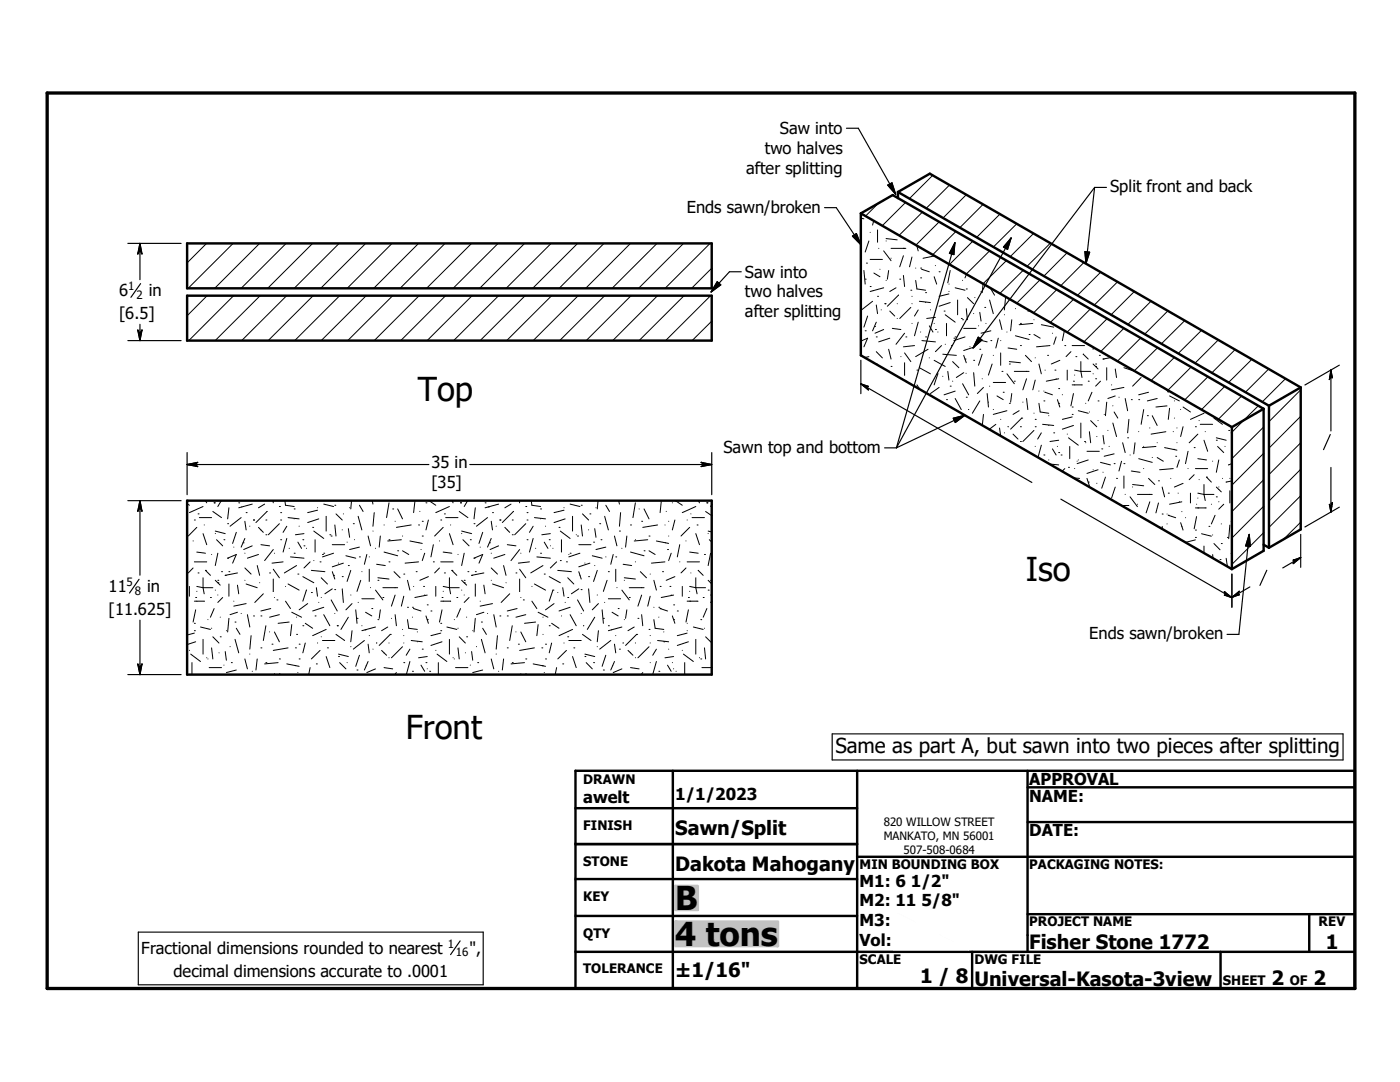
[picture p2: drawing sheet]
<svg xmlns="http://www.w3.org/2000/svg" width="279mm" height="216mm" viewBox="0 0 279 216" stroke-linecap="round" stroke-linejoin="round" font-family="sans-serif">
<g fill="none" stroke="#000" stroke-width=".48">
<path d="M179.2 38.3l6.4-3.6 74 42.6M179.2 38.3v1.2M179.2 38.3l74.1 42.7M37.3 48.6h104.7v8.9h-104.7zM37.3 59h104.7v9h-104.7zM171.8 42.6v28.3l74 42.7M171.8 42.6l74 42.6M171.8 42.6l6.4-3.7 74 42.7M259.6 77.3v28.3l-6.3 3.7M259.6 77.3l-6.3 3.7M37.3 99.9h104.7v34.7h-104.7zM245.8 85.2v28.4"/>
<path d="M252.2 81.6l-6.4 3.6M252.2 81.6v28.3l-6.4 3.7M253.3 81v28.3M252.2 108.7l1.1 .6M114.8 153.8h155.6v43.4h-155.6zM134.3 153.8v43.4M171.1 153.8v43.4M205.1 157.1h65.3M205.1 153.8v36.1M114.8 175.4h56.3M114.8 161.3h56.3M114.8 168.4h56.3"/>
<path d="M171.1 171h99.3M205.1 164h65.3M114.8 182.8h56.3M114.8 189.9h155.6M194 189.9v7.3M205.1 182.4h65.3M243.6 189.9v7.3M261.3 182.4v7.5"/>
</g>
<g fill="none" stroke="#000" stroke-width=".2">
<path d="M186.1 35l-4.6 4.6M189.5 36.9l-4.6 4.7M192.9 38.8l-4.7 4.7M41.2 48.6l-3.9 3.9M41.3 59l-4 4M46.5 48.6l-9 8.9M46.6 59l-8.9 9M51.8 48.6l-9 8.9M51.9 59l-9 9M57.1 48.6l-9 8.9M57.2 59l-9 9M62.4 48.6l-9 8.9"/>
<path d="M62.5 59l-9 9M67.7 48.6l-9 8.9M67.8 59l-9 9M73 48.6l-9 8.9M73.1 59l-9 9M78.2 48.6l-8.9 8.9M78.4 59l-9 9M83.5 48.6l-8.9 8.9M83.6 59l-8.9 9M88.8 48.6l-9 8.9M88.9 59l-8.9 9M94.1 48.6l-9 8.9"/>
<path d="M94.2 59l-9 9M99.4 48.6l-9 8.9M99.5 59l-9 9M104.7 48.6l-9 8.9M104.8 59l-9 9M110 48.6l-9 8.9M110.1 59l-9 9M115.3 48.6l-9 8.9M115.4 59l-9 9M120.5 48.6l-8.9 8.9M120.7 59l-9 9M125.8 48.6l-8.9 8.9"/>
<path d="M125.9 59l-8.9 9M131.1 48.6l-9 8.9M131.2 59l-8.9 9M136.4 48.6l-9 8.9M136.5 59l-9 9M141.7 48.6l-9 8.9M141.8 59l-9 9M142 53.5l-4 4M171.8 43.5l.6 .2M172.4 54l.3 2.7M172.7 55.7h.1M172.9 52.5h.1"/>
<path d="M173.2 43.4h-.1M173.4 48.1l-.7 2.2M173.7 57.2h.1M173.7 51.8h2.4M173.7 46.4h.1M174.3 58h.1M174.4 44l-.3 .9M174.4 54.5l1.2 .7M175.1 59.1h.1M175.1 45.9v2.4M175.3 40.6l-2.6 2.5M175.4 49.6h.1"/>
<path d="M175.6 53.7h.1M176.4 50.1l1.4 1.9M176.4 57.4l-2.7 .8M176.8 48.1h.1M176.8 47.6l2.3 .3M176.9 55.9l-.1 .1M177.3 54l-.2 1.7M177.8 51.5h.1M177.8 49.6h3M178.8 57.4l-1.2 .8M179.3 58.9l-2.2 2.2M179.6 55.7h.1"/>
<path d="M180.3 49.6h.1M180.3 51l-.7 2.2M180.3 55l.2 2.2M180.7 40.4l-4.6 4.6M181.8 57.9h.1M182 51.3l-.5 1.9M182 59.1h.1M182.7 53.5h.1M182.7 56l.3 1.7 1.7 .2M183 49l.2 1.1M183.7 55.4h.1M183.7 53.5h.1"/>
<path d="M184 53.7h.1M184 53.7l1.5 .5M184.1 42.3l-4.7 4.7M184.7 58.4h.1M186.2 51h.1M186.4 55.2l.5 1.5M186.6 51.1l-2.4 .4M186.7 53h.1M186.7 55.9v.1M187.4 54.2h.1M187.4 44.3l-4.6 4.6M189.4 58.6l-2 .5"/>
<path d="M189.4 56.7h.1M189.4 58.1v.1M189.6 54l-.4 2.4M190.6 57.4l2 .5M190.8 46.2l-4.7 4.6M191.1 59.9v2.9M192.1 55.9v.1M192.8 57.7h.1M192.9 54.7l-.3 .7M193.1 59.4l1.2 1.2M194.1 48.1l-4.6 4.7M194.5 59.4h.1"/>
<path d="M195.8 58.1v.1M196.2 40.8l-4.6 4.6M197.5 50.1l-4.7 4.6M197.5 59.9l.7 2.7M197.7 57.7l.8 1.2M199.6 42.7l-4.7 4.6M200.7 59.2l-.3 2.6M200.9 52l-4.7 4.6-.2 1.8M202.9 44.7l-4.6 4.6M204.2 53.9l-4.6 4.6M206.3 46.6l-4.7 4.6M207.5 55.9l-4.6 4.6"/>
<path d="M209.6 48.5l-4.6 4.6M210.9 57.8l-4.6 4.6M213 50.4l-4.7 4.7M214.3 59.7l-4.7 4.7M216.3 52.4l-4.6 4.6M219.7 54.3l-4.7 4.7M223 56.2l-4.6 4.7M226.4 58.2l-4.7 4.6M142 64.1l-3.9 3.9M171.8 68.1l1.3-.6-.7 1.7M172.7 66h.1M173.1 63.1l-.7 2.2"/>
<path d="M173.4 71.2l-.9 .1M174.1 60.1l-2.2 1.7M174.5 65.1h.1M174.9 67.2h.1M174.9 72.6h.1M174.9 64.3l-.8 1.7M174.9 60.9l.2 1.7M174.9 70.2l1.2 1.2M175.9 61.8h.1M176.4 65.8l-1.8 .7M176.6 60.6h.1M177.3 69.7l.5 1.9"/>
<path d="M177.6 62.1l1 1M177.6 67.5l-2.2 .7M177.8 73.1h.1M178.1 65.5l1.7 .3M179.1 60.6h.1M179.1 63.5h.1M179.8 71.2h.1M180.5 66.5l-1.7 2.2M180.5 70.4l1.3 1.8M180.5 72.4l.1 2.4M180.8 67.2h.1M180.8 76.1h.1"/>
<path d="M181.8 61.3l-2.2 2.2M182 60.6h.1M182 64.5h.1M182.5 69l-2.2 .2M183 73.9h.1M183 76.8l.6 .9M183.2 64.3l-.7 2.7M183.2 61.8l-.7 1.3M183.5 60.1l2.2 .3M183.5 73.4l2.2 1.2M183.7 66.2v.1M184 68l2.7 .2"/>
<path d="M184.7 67.2h.1M184.7 60.3v.1M185.2 69.7l-2.5 1.5M185.5 65l.7 1.3M185.5 71.4h.1M185.7 61.8h.1M186.4 64.5h.1M186.4 71.9l2.2 1.2M186.7 65.8h.1M186.7 63.3l-1.7 .2M187.2 74.6l-.8 2.2M187.2 66.2v.1"/>
<path d="M187.4 77.3l-1.7 1.2M187.9 69l-1.2 1.2M188.2 75.1h.1M188.2 70.7l2.7 .2M188.4 62.1h.1M188.6 68.7h.1M188.6 62.8l2 1.5M188.9 79.7h.1M188.9 64.5v2.5M189.2 74.1l.2 1.7M189.6 77.1h.1M189.6 60.4l-2.2 .7"/>
<path d="M189.9 69h.1M190.1 76.1h.1M190.1 72.2l1.3 1.2M190.4 67.5h.1M190.6 67.2h.1M190.6 78l-2.2 .8M190.6 79.5l1.2 2.2M191.8 63.5h.1M192.1 63.8h.1M192.1 76.6l1.2 2.2M192.3 74.4l-1.4 .9M192.3 65.5h2.5"/>
<path d="M192.3 70.9l.5 1.5M192.6 71.6h.1M192.6 67.2l-2.2 .8M192.8 74.5h.1M192.8 79.3h.1M192.8 61.6l.3 2.2M193.6 69.2h.1M194.3 71.9h.1M194.3 74.4l.2 2.7M194.3 62.6h.1M194.5 69.2l-2.2 .7M195.1 67.7l1.9 .5"/>
<path d="M195.3 65h.1M195.5 69.7h.1M195.5 80l-1.4 2.5M195.5 62.3l.3 1.8M196 75.6h.1M196 70.7l-.7 2.2M196.3 77.3l-1.2 1.2M196.5 61.3h.1M196.8 64.5h.1M197 78.5l.3 2.7M197.5 77.1h.1M197.7 68h.1"/>
<path d="M197.7 66l-1.9 .5M198 72.6l-.7 2.2M198.2 76.3h2.5M198.2 70.9h.1M199 79l1.2 .7M199.2 67.5l-.5 1.9M199.5 63.8l.5 2M199.7 70.4v2.5M199.7 68h.1M200 74.1h.1M200.2 78.3h.1M200.4 62.8h.1"/>
<path d="M201 74.6l1.4 2M201 66.2v.1M201.2 69.4l1.7 .3M201.4 72.6h.1M201.4 72.2l2.2 .2M201.9 78.5l-.2 1.8M201.9 63.8l-.2 2.2M202.4 76.1h.1M202.4 74.1h3M202.7 67l2.7 .7M202.7 61.6h.1M203.6 69h.1"/>
<path d="M203.6 64.5h.1M204.6 70.9l1.3 1.3M204.9 75.6l-.8 2.2M204.9 79.5l.2 2.2M205.4 66.7h.1M205.6 62l-.5 .1M206.1 64.5l-2.7 .3M206.3 63.8h.1M206.3 66.7l1.3 .8M206.6 75.8l-.5 2M206.6 71.4h.1M207.3 78h.1"/>
<path d="M207.3 72.6l.5 2M207.8 64.8l2.5 .5M208.3 80h.1M208.3 78h.1M208.6 73.9h.1M208.6 78.3l1.4 .5M209.1 70.9h.1M209.5 69l-2.6 .2M209.6 65.1h.1M210 66.5h.1M210.5 73.9h.1M210.8 75.6h.1"/>
<path d="M210.8 67.2l-.5 1.5M211 79.7l.5 1.5M211.3 77.5h.1M211.3 75.6l-2.5 .5M211.5 71.9l-1.7 .7M212 78.8h.1M212.4 66l-.4 2M212.5 69h.1M213 73.9v1.9M213.7 70.2l-.9 1M214 69h2.4M214 76.8h2"/>
<path d="M214.2 76.1h.1M214.2 78.5l-.5 2.5M214.5 74.8h.1M214.5 73.9l1.2 .2M214.7 71.2h.1M215.7 74.1h2M215.7 72.2v1.9M215.7 74.1l.2 1.2M216.2 70.7l1 .9M217.2 76.1h.1M217.6 61.6l-4.6 4.7M217.9 78.3l-.7 1.7"/>
<path d="M218.1 74.6h.1M218.1 72.6l1 1M218.2 69.3l-.1 .4M218.7 72.6h.1M218.7 73.1h.1M218.7 75.6h.1M219.1 80h.1M219.4 70.9h.1M219.6 76.1l-.9 1M220.1 71.6h.1M220.9 70.9h.1M220.9 73.4v2.4"/>
<path d="M221 63.6l-4.7 4.6M221.7 71.3l-1.6 .3M221.8 76.8h.1M222.6 73.6l.2 1.7M222.6 79l-1.5 .5M223.3 79.3h.1M224.3 65.5l-4.6 4.6M224.3 73.4l2.2 .7M224.3 77.3l-2.5 .5M224.6 79.5l.4 2.5M225.8 79.7h.1M227.3 79.7h.1"/>
<path d="M227.7 67.4l-4.7 4.7M227.7 75.3l-1.7 1.8M229.2 78.3l-1.9 .5M229.7 60.1l-4.6 4.6M230.5 76.5v.1M230.9 79.5l-1.9 .5M231 69.4l-4.6 4.6M232.8 77.7l.4 .6M233.1 62l-4.7 4.7M233.4 79l2 1M234.4 71.3l-4.7 4.6M234.4 80h.1"/>
<path d="M236.4 64l-4.6 4.6M237.7 73.2l-4.6 4.7M239.8 65.9l-4.7 4.6M241.1 75.2l-4.7 4.6M243.1 67.8l-4.6 4.7M244.4 77.1l-4.6 4.7M246.5 69.8l-4.6 4.6M247.8 79l-4.7 4.7M249.8 71.7l-4.6 4.6M253.2 73.6l-4.7 4.7M256.6 75.6l-4.7 4.6M259.6 77.8l-6.3 6.3"/>
<path d="M41 99.9l.3 .4M44.2 99.9l-.7 1.2M54.5 99.9v.4M56.9 99.9l.1 .9 1.7 .3M70.2 99.9l-.2 1.7M74.3 99.9l.1 .7M85.6 99.9l1.4 .9M90.2 99.9l.2 .4M93.3 99.9l-.7 1.2M103.7 99.9v.4M106 99.9l.1 .9 1.8 .3M119.4 99.9l-.2 1.7"/>
<path d="M123.5 99.9l.1 .7M134.8 99.9l1.4 .9M139.4 99.9l.2 .4M193.3 81.7h.1M196.3 82.7l-.3 2.2M197.3 80.2v.1M198.3 81.7h-.1M198.7 84.7l-1.3 1M198.9 82.5h.1M199.5 85.4l.2 1.6M199.7 83.7h.1M200.4 86.4h.1"/>
<path d="M201 82l-2.8 .7M201.2 85.2h.1M201.4 80.5h.1M202.2 86.6l1 1M203.4 82l-1.2 .7M203.6 85.2h.1M203.6 88.1h.1M203.9 83.4h.1M203.9 83.4l-2.2 2.2M204.2 80.2l-.1 .1M206.3 85.9l-2.2 2.2M206.4 82.4l-.1 .1"/>
<path d="M206.6 85.2h.1M206.6 83.7h.1M206.6 89.1h.1M207.3 80.5l.3 1.7 1.7 .3M207.8 88.8l-.6 2.5M207.8 86.4l-.7 1.2M208.1 84.7l2.2 .2M208.3 90.8h.1M209.3 91.8h.1M209.3 82.9h.1M209.3 84.9h.1M209.4 92.6l1.9 .2"/>
<path d="M210 89.6l.8 1.2M210.3 86.4h.1M211 89.1h.1M211.3 90.3h.1M211.3 80.5h.1M211.3 87.8l-1.8 .3M211.8 90.8h.1M212.5 93.5l-.5 .5M213 86.6h.1M213.2 93.2h.1M213.2 87.4l2 1.4M213.5 89.1v2.4"/>
<path d="M214 81.2h.1M214 82.7h.1M214 83.2l-2 .5M214.2 95.4l1.3 .1M214.2 84.9l-2.2 .7M214.5 93.5h.1M215 92h.1M215.2 91.8h.1M215.2 82l2 .5M215.7 84.4v3M216.4 88.1h.1M216.7 80.5h.1"/>
<path d="M216.7 88.3h.1M216.9 90.1h2.5M216.9 95.5l.5 1.4M217.2 96.2h.1M217.2 91.8l-2.2 .7M217.4 82.2h.1M217.4 86.1l.3 2.2M217.7 83.9l1.2 1.3M218.1 93.7h.1M218.9 87.1h.1M218.9 96.4h.1M219.1 93.7l-2.2 .8"/>
<path d="M219.1 83.9h.1M219.6 92.3l2 .5M219.9 89.6h.1M220.1 94.2h.1M220.1 86.9l.3 1.7M220.4 82.7h.1M220.6 95.2l-.7 2.2M220.9 80.3l-.3 2.6M221.1 85.9h.1M221.4 89.1h.1M222.1 84.4l.7 2.7M222.1 81h.1"/>
<path d="M222.3 92.5h.1M222.3 90.6l-1.9 .4M222.3 82.2l.8 1.2M222.6 97.2l-.8 2.2M222.8 95.5h.1M223.8 92l-.5 2M224 88.3l.6 2M224.3 92.5h.1M224.3 95v2.4M224.6 98.6v.1M225 87.4h.1M225.3 83.7l-.3 2.7"/>
<path d="M225.5 99.1l1.5 2M225.5 90.8h.1M225.8 94l1.7 .2M226 97.2h.1M226 96.7l2.2 .2M226.5 88.3l-.2 2.3M227 98.7h3M227.3 91.5l2.7 .8M227.3 86.1h.1M228.2 89.1h.1M228.2 93.5h.1M228.2 81.7l-.5 3"/>
<path d="M229 82.9h.1M229.2 95.5l1.3 1.2M229.5 85.4h.1M229.5 98.6v.1M230 82.9l.9 2M230 91.3h.1M230.7 89.1l-2.7 .2M230.9 88.3h.1M230.9 91.3l1.3 .7M231.2 95.9h.1M231.9 97.2l.5 1.9M232.4 89.3l2.5 .5"/>
<path d="M232.7 86.1l-3 .5M232.9 81l-2.2 .2M233.2 98.4h.1M233.4 81.5l-.2 2.2M233.6 95.5h.1M234.1 86.1h.1M234.1 93.5l-2.7 .2M234.2 89.7h.1M234.4 83.4h.1M234.6 91h.1M234.9 85.4h.1M234.9 88.3h.1"/>
<path d="M235.1 98.4h.1M235.4 91.8l-.5 1.4M235.6 81.7h.1M236.1 85.2l-.5 1.9M236.1 81.2l1.5 1M236.1 96.4l-1.7 .8M237.1 93.5h.1M237.1 90.1l-.5 2.4M237.6 98.4v2M238.3 89.3h.1M238.3 94.7l-1 1M238.6 85.2h.1"/>
<path d="M238.6 93.5h2.4M239.1 91.5l1.7 .3M239.1 86.6l-1.8 1.7M239.1 98.4l1.2 .3M239.1 99.4h.1M239.3 83.9h.1M239.3 95.7h.1M239.5 84.7h2.5M240.3 98.7h2M240.3 87.8l.7 2.3M240.3 96.7v2M240.3 82.5l-2.7 1.2"/>
<path d="M240.3 98.7l.2 1.2M240.5 86.1h.1M240.8 95.2h.1M240.8 95.2l1 1M242 92h.1M242.3 83.4l1.7 1.3M242.7 87.8h.1M242.7 99.1h.1M242.7 87.4l2 .4M242.7 97.2l1 .9M243 89.1l1.2 1.2M243.2 91.8l-.5 2.4"/>
<path d="M243.2 97.7h.1M243.3 97.2h-.1M244 95.5h.1M244.5 89.1h.1M244.7 96.2h.1M245.2 85.9h.1M245.2 84.9h.1M245.2 92.7v.1M245.4 95.5h.1M245.4 97.9v2.5M245.8 92.5l-.6 .3M245.8 96l-1.1 .2"/>
<path d="M251.1 81l-5.4 5.4M252.2 90.5l-6.4 6.3M252.2 85.2l-6.4 6.3M252.2 95.7l-6.4 6.4M259.6 98.9l-6.3 6.3M259.6 93.6l-6.3 6.4M259.6 88.3l-6.3 6.4M259.6 83.1l-6.3 6.3M37.3 100.5l.5 .3M37.8 117v2M38.5 113.3l-.9 1M38.6 107.9h-.1"/>
<path d="M38.8 103.8h.1M38.8 112.1h2.5M38.8 120h2M39 119.2h.1M39.3 110.2l1.7 .2M39.3 105.2l-1.7 1.8M39.3 117l1.2 .3M39.3 118h.1M39.5 114.3h.1M39.5 102.5h.1M39.8 103.3h2.4M40.5 117.3h2"/>
<path d="M40.5 106.5l.8 2.2M40.5 115.3v2M40.5 101.1l-2.7 1.2M40.5 117.3l.3 1.2M40.8 104.8h.1M41 113.8h.1M41 113.8l1 1M42 119.2h.1M42.2 110.6h.1M42.5 102.1l1.7 1.2M42.7 100.3h.1M43 106l1.9 .5"/>
<path d="M43 117.8h.1M43 115.8l1 1M43 106.5h.1M43.2 107.7l1.2 1.2M43.5 115.8h.1M43.5 116.3h.1M43.5 110.4l-.5 2.5M43.5 118.7h.1M44.2 114.1h.1M44.4 119.2l-.9 1M44.7 107.7h.1M44.9 114.8h.1"/>
<path d="M45.4 104.5h.1M45.4 111.4h.1M45.4 111.4l1.8-.8-.8 1.8M45.7 114.1h.1M45.7 101.3l-.3 2.2M45.7 116.5v2.5M46.7 109.2h.1M46.7 120h.1M47.2 106.2l-.8 2.2M47.4 116.8l.2 1.7M47.4 114.3l-2.5 .5M47.6 100.3h.1"/>
<path d="M48.1 103.3l-2.2 1.7M48.3 101.1h.1M48.5 108.3h.1M48.9 107.4l-.8 1.8M48.9 104l.2 1.7M48.9 115.8h.1M48.9 110.4h.1M48.9 113.3l1.2 1.3M49.1 102.3h.1M49.1 116.5l2.2 .8M49.9 105h.1M50.3 100.6l-2.7 .7"/>
<path d="M50.3 108.9l-1.7 .8M50.6 103.8h.1M51.3 112.9l.5 1.9M51.6 105.2l1 1M51.6 110.6l-2.2 .8M51.8 116.3h.1M52.1 108.7l1.7 .2M52.6 118.5l-1.8 1.7M52.8 100.6l-1.2 .7M53.1 103.8h.1M53.1 106.7h.1M53.3 102l-2.2 2.3"/>
<path d="M53.8 114.3h.1M54.5 109.7l-1.7 2.2M54.5 113.6l1.3 1.7M54.5 115.5v2.5M54.8 119.2h.1M54.8 110.4h.1M55.3 119.7h.1M55.8 101.1h.1M55.8 104.5l-2.3 2.2M56 103.8h.1M56 107.7h.1M56 102.3h.1"/>
<path d="M56.5 112.1l-2.2 .3M57 117h.1M57 120l1 1.4M57.2 107.4l-.7 2.8M57.2 105l-.7 1.2M57.5 103.3l2.2 .2M57.5 116.5l2.2 1.3M57.7 109.4h.1M58 111.1l2.7 .3M58.7 110.4h.1M58.7 101.6h.1M58.7 103.5h.1"/>
<path d="M59.2 112.9l-2.4 1.4M59.4 114.6h.1M59.4 108.2l.8 1.2M59.7 105h.1M60.4 107.7h.1M60.4 115.1l2.2 1.2M60.7 108.9h.1M60.7 106.5l-1.7 .2M61.2 117.8h.1M61.2 117.8l-.8 2.2M61.2 109.4h.1M61.9 112.1l-1.2 1.2"/>
<path d="M62.1 118.2h.1M62.1 113.8l2.7 .3M62.4 105.2h.1M62.6 111.9h.1M62.6 106l2 1.4M62.9 107.7v2.5M63.1 117.3l.3 1.7M63.4 101.8l-2 .5M63.4 101.3h.1M63.6 103.5l-2.2 .8M63.9 112.1h.1M64.1 119.2h.1"/>
<path d="M64.1 115.3l1.2 1.2M64.4 110.6h.1M64.6 110.4h.1M64.6 100.6l2 .5M65.1 103v3M65.8 106.7h.1M66.1 107h.1M66.1 119.7l1.2 2.2M66.3 117.5l-1.5 1M66.3 108.7h2.5M66.3 114.1l.5 1.4M66.6 114.8h.1"/>
<path d="M66.6 110.4l-2.2 .7M66.8 117.6h.1M66.8 100.8h.1M66.8 104.8l.3 2.2M67.1 102.5l1.2 1.3M67.6 112.3v.1M68.3 115.1h.1M68.3 117.5l.2 2.7M68.3 105.7h.1M68.5 102.5h.1M68.5 112.4l-2.2 .7M69 110.9l2 .5"/>
<path d="M69.3 108.2h.1M69.5 112.9h.1M69.5 105.5l.3 1.7M69.8 101.3h.1M70 113.8l-.7 2.2M70 118.7h.1M70.5 104.5h.1M70.7 107.7h.1M71.5 103l.7 2.7M71.7 111.1h.1M71.7 109.2l-1.9 .5M71.7 100.8l.8 1.3"/>
<path d="M72 115.8l-.8 2.2M72.2 119.5h2.5M72.2 114.1h.1M73.2 110.6l-.5 2M73.5 107l.4 1.9M73.7 113.6v2.4M73.7 111.1h.1M73.9 117.2v.1M74.4 106h.1M74.7 102.3l-.3 2.7M74.9 117.8l1.5 1.9M74.9 109.4h.1"/>
<path d="M75.2 112.6l1.7 .3M75.4 115.8h.1M75.4 115.3l2.2 .2M75.9 107l-.2 2.2M76.4 119.2h.1M76.4 117.3h3M76.6 104.8h.1M76.6 110.2l2.8 .7M77.6 112.1h.1M77.6 107.7h.1M77.6 100.3l-.5 3M78.4 101.6h.1"/>
<path d="M78.6 114.1l1.2 1.2M78.9 118.7l-.8 2.2M78.9 104h.1M78.9 117.2v.1M79.4 109.9h.1M79.4 101.6l.9 1.9M80.1 107.7l-2.7 .2M80.3 107h.1M80.3 109.9l1.3 .7M80.6 114.6h.1M80.6 119l-.5 1.9M81.3 115.8l.5 2"/>
<path d="M81.8 107.9l2.5 .5M82.1 104.8l-3 .4M82.5 117h.1M82.8 100.1l-.3 2.2M83.1 114.1h.1M83.5 104.8h.1M83.5 112.1l-2.7 .3M83.6 108.3h.1M83.8 102v.1M84 109.7h.1M84.3 104h.1M84.3 107h.1"/>
<path d="M84.5 117h.1M84.8 110.4l-.5 1.5M84.8 118.7h.1M85 100.3h.1M85.3 118.7l-2.5 .5M85.5 103.8l-.5 1.9M85.5 115.1l-1.7 .7M86.5 112.1h.1M86.5 108.7l-.5 2.4M87 117v2M87.7 113.3l-1 1M87.7 107.9h.1"/>
<path d="M88 103.8h.1M88 112.1h2.4M88 120h1.9M88.2 119.2h.1M88.4 110.2l1.8 .2M88.4 105.2l-1.7 1.8M88.4 117l1.3 .3M88.5 118h-.1M88.7 114.3h.1M88.7 102.5h.1M89 103.3h2.4M89.7 117.3h1.9"/>
<path d="M89.7 106.5l.7 2.2M89.7 115.3v2M89.7 101.1l-2.7 1.2M89.7 117.3l.2 1.2M89.9 104.8h.1M90.2 113.8h.1M90.2 113.8l1 1M91.2 119.2h.1M91.4 110.6h.1M91.6 102.1l1.8 1.2M91.9 100.3h.1M92.1 106l2 .5"/>
<path d="M92.1 117.8h.1M92.1 115.8l1 1M92.2 106.5h-.1M92.4 107.7l1.2 1.2M92.6 115.8h.1M92.6 116.3h.1M92.6 110.4l-.5 2.5M92.6 118.7h.1M93.4 114.1h.1M93.6 119.2l-1 1M93.9 107.7h.1M94.1 114.8h.1"/>
<path d="M94.6 104.5h.1M94.6 111.4h.1M94.6 111.4l1.7-.8-.7 1.8M94.9 114.1h.1M94.9 101.3l-.3 2.2M94.9 116.5v2.5M95.8 109.2h.1M95.8 120h.1M96.3 106.2l-.7 2.2M96.6 116.8l.2 1.7M96.6 114.3l-2.5 .5M96.8 100.3h.1"/>
<path d="M97.3 103.3l-2.2 1.7M97.4 101.1h.1M97.7 108.3h.1M98 107.4l-.7 1.8M98 104l.3 1.7M98 115.8h.1M98 110.4h.1M98 113.3l1.3 1.3M98.3 102.3h.1M98.3 116.5l2.2 .8M99 105h.1M99.5 100.6l-2.7 .7"/>
<path d="M99.5 108.9l-1.7 .8M99.8 103.8h.1M100.5 112.9l.5 1.9M100.8 105.2l.9 1M100.8 110.6l-2.3 .8M101 116.3h.1M101.2 108.7l1.8 .2M101.7 118.5l-1.7 1.7M102 100.6l-1.2 .7M102.2 103.8h.1M102.2 106.7h.1M102.5 102l-2.3 2.3"/>
<path d="M103 114.3h.1M103.7 109.7l-1.7 2.2M103.7 113.6l1.2 1.7M103.7 115.5v2.5M103.9 119.2h.1M103.9 110.4h.1M104.4 119.7h.1M104.9 101.1h.1M104.9 104.5l-2.2 2.2M105.2 103.8h.1M105.2 107.7h.1M105.2 102.3h.1"/>
<path d="M105.7 112.1l-2.2 .3M106.1 117h.1M106.1 120l1 1.4M106.4 107.4l-.7 2.8M106.4 105l-.7 1.2M106.7 103.3l2.2 .2M106.7 116.5l2.2 1.3M106.9 109.4h.1M107.1 111.1l2.7 .3M107.9 110.4h.1M107.9 101.6h.1M107.9 103.5h.1"/>
<path d="M108.4 112.9l-2.5 1.4M108.6 114.6h.1M108.6 108.2l.8 1.2M108.9 105h.1M109.6 107.7h.1M109.6 115.1l2.2 1.2M109.8 108.9h.1M109.8 106.5l-1.7 .2M110.3 117.8h.1M110.3 117.8l-.7 2.2M110.3 109.4h.1M111.1 112.1l-1.3 1.2"/>
<path d="M111.3 118.2h.1M111.3 113.8l2.7 .3M111.6 105.2h.1M111.8 111.9h.1M111.8 106l2 1.4M112.1 107.7v2.5M112.3 117.3l.3 1.7M112.6 101.3h.1M112.6 101.8l-2 .5M112.8 103.5l-2.2 .8M113 112.1h.1M113.3 119.2h.1"/>
<path d="M113.3 115.3l1.2 1.2M113.5 110.6h.1M113.8 110.4h.1M113.8 100.6l1.9 .5M114.3 103v3M115 106.7h.1M115.3 107h.1M115.3 119.7l1.2 2.2M115.5 117.5l-1.5 1M115.5 108.7h2.5M115.5 114.1l.5 1.4M115.7 114.8h.1"/>
<path d="M115.7 110.4l-2.2 .7M116 117.6h.1M116 100.8h.1M116 104.8l.2 2.2M116.2 102.5l1.3 1.3M116.7 112.3v.1M117.5 115.1h.1M117.5 117.5l.2 2.7M117.5 105.7h.1M117.7 102.5h.1M117.7 112.4l-2.2 .7M118.2 110.9l2 .5"/>
<path d="M118.5 108.2h.1M118.7 112.9h.1M118.7 105.5l.2 1.7M118.9 101.3h.1M119.2 118.7h.1M119.2 113.8l-.7 2.2M119.7 104.5h.1M119.9 107.7h.1M120.7 103l.7 2.7M120.9 111.1h.1M120.9 109.2l-2 .5M120.9 100.8l.7 1.3"/>
<path d="M121.2 115.8l-.8 2.2M121.4 114.1h.1M121.4 119.5h2.5M122.4 110.6l-.5 2M122.6 107l.5 1.9M122.9 111.1h.1M122.9 113.6v2.4M123.1 117.2v.1M123.6 106h.1M123.9 102.3l-.3 2.7M124.1 117.8l1.5 1.9M124.1 109.4h.1"/>
<path d="M124.4 112.6l1.7 .3M124.6 115.8h.1M124.6 115.3l2.2 .2M125.1 107l-.3 2.2M125.6 119.2h.1M125.6 117.3h2.9M125.8 104.8h.1M125.8 110.2l2.7 .7M126.8 112.1h.1M126.8 107.7h.1M126.8 100.3l-.5 3M127.5 101.6h.1"/>
<path d="M127.8 114.1l1.2 1.2M128.1 104h.1M128.1 117.2v.1M128.1 118.7l-.8 2.2M128.5 109.9h.1M128.5 101.6l1 1.9M129.3 107.7l-2.7 .2M129.5 107h.1M129.5 109.9l1.2 .7M129.8 119l-.5 1.9M129.8 114.6h.1M130.5 115.8l.5 2"/>
<path d="M131 107.9l2.4 .5M131.2 104.8l-2.9 .4M131.7 117h.1M132 100.1l-.3 2.2M132.2 114.1h.1M132.7 104.8h.1M132.7 112.1l-2.7 .3M132.8 108.3h.1M133 102v.1M133.2 109.7h.1M133.4 104h.1M133.4 107h.1"/>
<path d="M133.7 117h.1M134 118.7h.1M134 110.4l-.6 1.5M134.2 100.3h.1M134.4 118.7l-2.4 .5M134.7 103.8l-.5 1.9M134.7 115.1l-1.7 .7M135.7 112.1h.1M135.7 108.7l-.5 2.4M136.2 117v2M136.9 107.9h.1M136.9 113.3l-1 1"/>
<path d="M137.1 112.1h2.5M137.1 103.8h.1M137.1 120h2M137.4 119.2h.1M137.6 120h.1M137.6 110.2l1.7 .2M137.6 105.2l-1.7 1.8M137.6 117l1.3 .3M137.6 118h.1M137.9 114.3h.1M137.9 102.5h.1M138.1 103.3h2.5"/>
<path d="M138.9 117.3h1.9M138.9 106.5l.7 2.2M138.9 115.3v2M138.9 101.1l-2.7 1.2M138.9 117.3l.2 1.2M139.1 104.8h.1M139.1 120h.1M139.3 113.8h.1M139.3 113.8l1 1M140.3 119.2h.1M140.6 110.6h.1M140.8 102.1l1.2 .8"/>
<path d="M141.1 100.3h.1M141.3 117.8h.1M141.3 106.5h.1M141.3 106l.7 .1M141.3 115.8l.7 .7M141.6 107.7l.4 .5M141.8 115.8h.1M141.8 116.3h.1M141.8 110.4l-.5 2.5M141.8 118.7h.1M142 100.7l-.2 .4M142 120l-.2 .2"/>
<path d="M223.8 100.9h1.5M227 100.6h.1M229.5 104v.1M229.5 100.1l-.8 2.2M231.2 100.4l-.5 1.9M231.9 102.6h.1M231.9 105l.1 .6M232.9 102.6h.1M232.9 104.5h.1M233.2 102.8h.1M233.2 102.8l1.4 .5M235.4 100.1h.1"/>
<path d="M235.6 104.3l.5 1.5M235.9 100.1l-2.5 .5M235.9 105h.1M235.9 102.1h.1M236.6 103.3h.1M238.6 105.8h.1M238.6 107.2h.1M238.6 107.7l-2 .5M238.6 101.3h1.9M238.8 100.6h.1M238.8 109.4l-.1 .1M238.8 103.1l-.5 2.4"/>
<path d="M239.1 101.3h.1M239.8 106.5l2 .5M240.3 109v1.4M240.5 101.3h.1M241.3 105h.1M241.8 100.6h.1M242 106.7v.1M242 110.7l.1 .7M242.3 108.5l1.2 1.2M242.5 102.8l-.7 1.7M243.3 100.1h-.1M243.5 111.7h.1"/>
<path d="M243.7 108.5h.1M243.7 104.5h.1M244.2 100.6l-1 1M244.7 111.4l.3 1.7M245 107.2h.1M245.4 104.8l-.2 2.7M245.7 110.4h.1M245.8 104h-.1M252.2 106.3l-6.4 6.3M252.2 101l-6.4 6.4M259.6 104.2l-3.4 3.4M37.8 129.8h.1"/>
<path d="M38.1 130.5l1.9 1.5M38.3 132.2v2.4M38.8 124.4h.1M38.8 125.8h.1M38.8 126.3l-1.5 .4M39 128.1l-1.7 .5M39 121.7l-.5 2.4M40 125.1l2 .5M40.5 127.6v2.9M41.3 131.2v.1M41.5 123.6h.1M41.5 131.5h.1"/>
<path d="M41.7 133.2h2.5M42.2 129.3l.3 2.2M42.3 125.3l-.1 .1M42.5 127.1l1.2 1.2M42.7 121.4l-.7 1.8M43.7 130.3h.1M44 127.1h.1M44 123.1v.1M44.7 132.7h.1M44.9 130l.3 1.7M45.2 125.8h.1M45.7 123.4l-.3 2.7"/>
<path d="M45.9 129h.1M46.2 132.2h.1M46.9 124.1h.1M46.9 127.6l.7 2.7M47.2 133.7l-2 .5M47.2 125.4l.7 1.2M47.4 122.2l-1.5 .5M48.2 122.4h-.1M48.9 131.5l.5 2M49.1 120.4l-2.4 .5M49.4 122.7l.5 2.4M49.9 130.5h.1"/>
<path d="M50.1 126.8l-.2 2.7M50.3 133.9h.1M50.6 122.9h.1M51.3 131.5l-.2 2.2M52.1 122.9h.1M52.1 129.3h.1M53.1 132.2h.1M53.1 124.9l-.5 2.9M53.8 126.1h.1M54 121.4l-1.9 .5M54.3 128.5h.1M54.8 134.4h.1"/>
<path d="M54.8 126.1l1 2M55.5 132.2l-2.7 .3M55.8 131.5h.1M55.8 134.4l.2 .2M55.8 122.7l-2 .5M57.2 132.5l2.5 .5M57.5 129.3l-3 .5M57.7 124.1l-2.2 .3M58.2 124.6l-.2 2.2M58.2 122.2l2 1M59 129.3h.1M59 132.8h.1"/>
<path d="M59.2 126.6h.1M59.2 123.1v.1M59.4 134.2h.1M59.7 128.5h.1M59.7 131.5h.1M60.4 124.9h.1M60.9 128.3l-.5 2M60.9 124.4l1.5 1M61.4 120.4l-1.7 1.3M61.9 133.2l-.3 1.4M62.9 122.9h.1M63.1 132.5h.1"/>
<path d="M63.4 128.3h.1M63.6 120.2h.1M63.9 129.8l-1.8 1.7M64.1 127.1h.1M64.4 127.8h2.4M64.6 121.2l-2.2 .7M64.6 122.7l1.2 2.2M65.1 131l.7 2.2M65.1 125.6l-2.7 1.2M65.3 129.3h.1M66.8 122.4h.1M67.1 126.6l1.7 1.2"/>
<path d="M67.3 124.9h.1M67.6 131h.1M67.6 130.5l1.9 .5M67.8 132.2l1.2 1.3M69.3 132.2h.1M69.5 123.2l-1.5 2.4M70 129h.1M70.3 125.8l-.3 2.3M70.3 120.4l-1.3 1.3M71 121.7l.2 2.7M71.2 133.7h.1M71.2 123.4h.1"/>
<path d="M71.5 120.2h.1M71.7 130.7l-.7 2.3M72.2 124.9h.1M72.7 127.8l-2.2 1.7M72.9 125.7h.1M73 122.2l1.2 .7M73.1 132.8v.1M73.5 132l-.8 1.7M73.5 128.5l.2 1.8M73.7 126.8h.1M74.2 121.4h.1M74.4 129.5h.1"/>
<path d="M74.9 125.1l-2.7 .7M74.9 133.5l-1.7 .7M75.2 128.3h.1M75.4 123.6h.1M75.9 121.7l-.2 1.7M76.2 129.8l.9 .9M76.6 133.2l1.8 .3M77.4 125.1l-1.2 .7M77.6 128.3h.1M77.6 131.2v.1M77.9 126.6h.1M77.9 126.6l-2.2 2.2"/>
<path d="M78.1 123.4h.1M78.9 122.7l.2 2.2M79.1 134.2l-.3 .4M80.3 125.6h.1M80.3 129l-2.2 2.3M80.6 132.2h.1M80.6 126.8h.1M80.6 128.3h.1M81.3 121.2h.1M81.3 123.6l.3 1.8 1.7 .2M81.8 132l-.7 2.6M81.8 129.5l-.7 1.2"/>
<path d="M82.1 127.8l2.2 .3M82.3 121.2h.1M82.3 133.9h.1M82.3 123.1v.1M82.6 121.4l1.4 .5M83.3 128.1h.1M83.3 126.1h.1M84 132.7l.8 1.2M84.3 129.5h.1M85 132.2h.1M85 122.9l.5 1.5M85.3 123.6h.1"/>
<path d="M85.3 120.7h.1M85.3 133.4v.1M85.3 131l-1.8 .3M85.7 133.9h.1M86 121.9h.1M87 129.8h.1M87.2 130.5l2 1.5M87.5 132.2v2.4M88 124.4h.1M88 125.8h.1M88 126.3l-2 .5M88.2 128.1l-2.2 .7"/>
<path d="M88.2 121.7l-.5 2.4M89.2 125.1l2 .5M89.7 127.6v2.9M90.4 131.2v.1M90.7 123.6h.1M90.7 131.5h.1M90.9 133.2h2.5M91.4 129.3l.2 2.2M91.4 125.3v.1M91.6 127.1l1.3 1.2M91.9 121.4l-.7 1.8M92.9 130.3h.1"/>
<path d="M93.1 127.1h.1M93.1 123.1v.1M93.9 132.7h.1M94.1 130l.2 1.7M94.3 125.8h.1M94.9 123.4l-.3 2.7M95.1 129h.1M95.3 132.2h.1M96.1 124.1h.1M96.1 127.6l.7 2.7M96.3 133.7l-2 .5M96.3 125.4l.8 1.2"/>
<path d="M96.6 122.2l-1.5 .5M97.3 122.4h.1M98 131.5l.5 2M98.3 120.4l-2.5 .5M98.5 122.7l.5 2.4M99 130.5h.1M99.3 126.8l-.3 2.7M99.5 133.9h.1M99.8 122.9h.1M100.5 131.5l-.3 2.2M101.2 122.9h.1M101.2 129.3h.1"/>
<path d="M102.2 132.2h.1M102.2 124.9l-.5 2.9M103 126.1h.1M103.2 121.4l-2 .5M103.5 128.5h.1M103.9 134.4h.1M103.9 126.1l1 2M104.7 132.2l-2.7 .3M104.9 131.5h.1M104.9 134.4l.3 .2M104.9 122.7l-1.9 .5M106.4 132.5l2.5 .5"/>
<path d="M106.7 129.3l-3 .5M106.9 124.1l-2.2 .3M107.4 124.6l-.3 2.2M107.4 122.2l2 1M108.1 129.3h.1M108.2 132.8h.1M108.4 126.6h.1M108.4 123.1v.1M108.6 134.2h.1M108.9 128.5h.1M108.9 131.5h.1M109.6 124.9h.1"/>
<path d="M110.1 128.3l-.5 2M110.1 124.4l1.5 1M110.6 120.4l-1.7 1.3M111.1 133.2l-.3 1.4M112.1 122.9h.1M112.3 132.5h.1M112.6 128.3h.1M112.8 120.2h.1M113 129.8l-1.7 1.7M113.3 127.1h.1M113.5 127.8h2.5M113.8 121.2l-2.2 .7"/>
<path d="M113.8 122.7l1.2 2.2M114.3 131l.7 2.2M114.3 125.6l-2.7 1.2M114.5 129.3h.1M116 122.4h.1M116.2 126.6l1.8 1.2M116.5 124.9h.1M116.7 131h.1M116.7 130.5l2 .5M117 132.2l1.2 1.3M118.5 132.2h.1M118.7 123.2l-1.5 2.4"/>
<path d="M119.2 129h.1M119.4 125.8l-.2 2.3M119.4 120.4l-1.2 1.3M120.2 121.7l.2 2.7M120.4 133.7h.1M120.4 123.4h.1M120.7 120.2h.1M120.9 130.7l-.7 2.3M121.4 124.9h.1M121.9 127.8l-2.2 1.7M122 125.7h.1M122.1 122.2l1.3 .7"/>
<path d="M122.3 132.8v.1M122.6 132l-.7 1.7M122.6 128.5l.3 1.8M122.9 126.8h.1M123.4 121.4h.1M123.6 129.5h.1M124.1 125.1l-2.7 .7M124.1 133.5l-1.7 .7M124.4 128.3h.1M124.6 123.6h.1M125.1 121.7l-.3 1.7M125.3 129.8l1 .9"/>
<path d="M125.8 133.2l1.7 .3M126.6 125.1l-1.3 .7M126.8 128.3h.1M126.8 131.2v.1M127.1 126.6h.1M127.1 126.6l-2.3 2.2M127.3 123.4h.1M128.1 122.7l.2 2.2M128.3 134.2l-.4 .4M129.5 125.6h.1M129.5 129l-2.2 2.3M129.8 132.2h.1"/>
<path d="M129.8 128.3h.1M129.8 126.8h.1M130.5 121.2h.1M130.5 123.6l.2 1.8 1.8 .2M131 132l-.7 2.6M131 129.5l-.7 1.2M131.2 127.8l2.2 .3M131.5 121.2h.1M131.5 133.9h.1M131.5 123.1v.1M131.7 121.4h.1M131.7 121.4l1.5 .5"/>
<path d="M132.5 128.1h.1M132.5 126.1h.1M133.2 132.7l.8 1.2M133.4 129.5h.1M134.2 132.2h.1M134.2 122.9l.5 1.5M134.4 123.6h.1M134.4 120.7h.1M134.4 133.4v.1M134.4 131l-1.7 .3M134.9 133.9h.1M135.2 121.9h.1"/>
<path d="M136.2 129.8h.1M136.4 130.5l2 1.5M136.6 132.2v2.4M137.1 125.8h.1M137.1 126.3l-1.9 .5M137.1 124.4h.1M137.4 128.1l-2.2 .7M137.4 121.7l-.5 2.4M138.4 125.1l1.9 .5M138.9 127.6v2.9M139.6 131.2v.1M139.9 131.5h.1"/>
<path d="M139.9 123.6h.1M140.1 133.2h1.9M140.6 125.3v.1M140.6 129.3l.2 2.2M140.8 127.1l1.2 1.2M141.1 121.4l-.8 1.8"/>
</g>
<path d="M9.4 18.6h261v178.6h-261z" fill="none" stroke="#000" stroke-width=".66"/>
<g fill="#c0c0c0" stroke="#c0c0c0" stroke-width=".48">
<path d="M134.8 183.9h20.5v4.9z"/>
<path d="M134.8 183.9l20.5 4.9h-20.5z"/>
<path d="M134.8 176.8h4.5v4.8z"/>
<path d="M134.8 176.8l4.5 4.8h-4.5z"/>
</g>
<g fill="none" stroke="#000" stroke-width=".23">
<path d="M168.9 25.6h2.4l7.4 13.2M177.2 36.9l.8-.4 .7 2.3zM218.5 37.4l-24.3 32M218.5 37.4l-1.8 15.2M218.5 37.4h2.3M25.5 48.6h10.6M27.9 49.9h.1M27.9 48.6v7.2M27.9 48.6l.4 2.1-.4-.8M27.9 48.6l-.4 2.1 .4-.8M28.1 56.6l-2 2.7M143.1 56.2l.7 .6-1.9 1.5z"/>
<path d="M147.9 54.2h-2.3l-3.7 4.1M164.6 41.4h2.3l4.9 7.4M170.1 47.1l.8-.5 .9 2.2zM190.6 48.4l-11.7 41M190.6 48.4l-.2 2.4-.9-.3zM201.8 47.5l-22.9 41.9M201.8 47.5l-.7 2.3-.8-.5zM216.5 50.2l1 .1-.8 2.3zM25.5 68h10.6M27.9 66.6h.1M27.9 64.7v3.3M27.9 66.6l-.4-.7 .4 2.1"/>
<path d="M27.9 66.6l.4-.7-.4 2.1M171.8 76.6l34.1 19.7M171.8 76.6l1.5 .5-.5 .1M171.8 76.6l1.5 1.2-.5-.6M171.8 71.9v6.7M172.8 77.2h.1M195.2 67.3l.8 .5-1.8 1.6zM265.6 74.9h.1M265.6 73.8v12.2M265.6 73.8l.3 1.6-.3-.5M265.6 73.8l-.3 1.9 .3-.8M267.3 72.9l-6.9 3.9"/>
<path d="M25.5 99.9h10.6M27.9 99.9v14.9M27.9 99.9l.4 2.1-.4-.7M27.9 99.9l-.4 2.1 .4-.7M37.3 92.7h48.3M37.3 92.7l2.2-.4-.8 .4M37.3 92.7l2.2 .4-.8-.4M37.3 90.3v8.4M38.7 92.7h.1M93.8 92.7h48.2M140.7 92.7h.1M140.7 92.7l-.8 .4 2.1-.4"/>
<path d="M140.7 92.7l-.8-.4 2.1 .4M142 90.3v8.4M176.5 89.4h2.4M190.2 83.5l2.4-.6-1.9 1.4zM192.6 82.9l-13.7 6.5M211.7 99.6l34.1 19.6M265.5 86.7l-1.4 3M265.6 93.3v8.9M27.8 115.6l-2 2.7M27.9 101.3h.1M244.9 118.7h.1M244.9 118.7h-.6l1.5 .5"/>
<path d="M244.9 118.7l-.6-.6 1.5 1.1M245.8 114.6v6.6M246.8 118.6h.1M246.8 118.6l.5-.6-1.5 1.2M246.8 118.6l.5 .1-1.5 .5M249.3 106.6l-2.1 20h-2.3M249.3 106.6l.2 2.4-.9-.1zM249.4 117.1l-3.6 2.1M252.8 113.8l-1.4 3M258.6 111.8h.1M259.6 111.3l-3.6 2M259.6 111.3l-1.5 1.2 .5-.7"/>
<path d="M259.6 111.3l-1.5 .5h.5M259.6 106.6v6.6M265.6 101h.1M265.6 101l-.3-.4 .3 1.6M265.6 101l.3-.7-.3 1.9M267.3 101.2l-6.9 4M25.5 134.6h10.6M27.9 133.2h.1M27.9 123.7v10.9M27.9 133.2l-.4-.7 .4 2.1M27.9 133.2l.4-.7-.4 2.1M166.1 146.4h101.9v5.2h-101.9z"/>
<path d="M27.6 186h68.8v10.5h-68.8zM91.8 187.7l-1.9 2.8"/>
</g>
<g fill="#000" stroke="#000" stroke-width=".23">
<path d="M177.2 36.9l.8-.4 .7 2.3zM27.9 48.6l.4 2.1-.4-.8zM27.9 48.6v1.3l-.4 .8zM27.9 49.9l-.4 .8zM143.1 56.2l.7 .6-1.9 1.5zM170.1 47.1l.8-.5 .9 2.2zM190.6 48.4l-.2 2.4-.9-.3zM201.8 47.5l-.7 2.3-.8-.5zM216.5 50.2l1 .1-.8 2.3zM27.5 65.9l.4 .7v1.4zM28.3 65.9l-.4 2.1v-1.4zM28.3 65.9l-.4 .7z"/>
<path d="M171.8 76.6l1.5 .5-.5 .1zM171.8 76.6l1 .6 .5 .6zM172.8 77.2l.5 .6zM195.2 67.3l.8 .5-1.8 1.6zM265.6 73.8l.3 1.6-.3-.5zM265.6 73.8v1.1l-.3 .8zM265.6 74.9l-.3 .8zM37.3 92.7l2.2-.4-.8 .4zM37.3 92.7h1.4l.8 .4zM38.7 92.7l.8 .4zM139.9 93.1l.8-.4h1.3zM139.9 92.3l2.1 .4h-1.3z"/>
<path d="M139.9 92.3l.8 .4zM190.2 83.5l2.4-.6-1.9 1.4zM27.9 99.9l.4 2.1-.4-.7zM27.9 99.9v1.4l-.4 .7zM27.9 101.3l-.4 .7zM244.3 118.7h.6l.9 .5zM244.3 118.1l1.5 1.1-.9-.5zM244.3 118.1l.6 .6zM245.8 119.2l1.5-1.2-.5 .6zM245.8 119.2l1-.6 .5 .1zM246.8 118.6l.5 .1zM249.3 106.6l.2 2.4-.9-.1z"/>
<path d="M258.6 111.8l1-.5-1.5 1.2zM258.1 111.8l1.5-.5-1 .5zM258.1 111.8h.5zM265.3 100.6l.3 .4v1.2zM265.9 100.3l-.3 1.9v-1.2zM265.9 100.3l-.3 .7zM27.5 132.5l.4 .7v1.4zM28.3 132.5l-.4 2.1v-1.4zM28.3 132.5l-.4 .7z"/>
</g>
<g fill="#fff" stroke="#fff" stroke-width=".23">
<path d="M178.3 181.7h15v7.8z"/>
<path d="M178.3 181.7l15 7.8h-15z"/>
</g>
<g font-size="6.6">
<text x="83.4" y="79.9">Top</text>
<text x="204.7" y="115.9">Iso</text>
<text x="81" y="147.5">Front</text>
<text x="134.7" y="181.6">B</text>
<text x="134.7" y="188.7">4 tons</text>
</g>
<text font-size="4.1" x="166.7" y="150.2">Same as part A, but sawn into two pieces after splitting</text>
<g font-size="3.9">
<text x="134.7" y="166.7">Sawn/Split</text>
<text x="134.7" y="173.8">Dakota Mahogany</text>
<text x="205.4" y="189.4">Fisher Stone 1772</text>
<text x="264.6" y="189.3">1</text>
<text x="134.7" y="194.9">±1/16&quot;</text>
<text x="183.6" y="196.1">1 / 8</text>
<text x="194.5" y="196.7">Universal-Kasota-3view</text>
<text x="253.8" y="196.6">2</text>
<text x="262.1" y="196.6">2</text>
</g>
<g font-size="3.3">
<text x="155.7" y="26.8">Saw into</text>
<text x="148.9" y="34.7">after splitting</text>
<text x="152.7" y="30.7">two halves</text>
<text x="221.6" y="38.4">Split front and back</text>
<text x="137.1" y="42.4">Ends sawn/broken</text>
<text x="23.8" y="59.1">6</text>
<text x="29.7" y="59.1">in</text>
<text x="148.7" y="55.4">Saw into</text>
<text x="148.7" y="59.4">two halves</text>
<text x="23.8" y="63.6">[6.5]</text>
<text x="148.7" y="63.3">after splitting</text>
<text x="86.1" y="93.4">35 in</text>
<text x="144.4" y="90.3">Sawn top and bottom</text>
<text x="86.1" y="97.4">[35]</text>
<text x="21.7" y="118.2">11</text>
<text x="29.4" y="118.2">in</text>
<text x="21.7" y="122.6">[11.625]</text>
<text x="217.4" y="127.5">Ends sawn/broken</text>
<text x="116.4" y="160.2">awelt</text>
<text x="134.7" y="159.7">1/1/2023</text>
<text x="205.4" y="156.7">APPROVAL</text>
<text x="205.4" y="159.9">NAME:</text>
<text x="205.4" y="166.9">DATE:</text>
<text x="171.5" y="176.9">M1: 6 1/2&quot;</text>
<text x="171.5" y="180.8">M2: 11 5/8&quot;</text>
<text x="171.5" y="184.8">M3: 35&quot;</text>
<text x="28.2" y="190.3">Fractional dimensions rounded to nearest</text>
<text x="93.7" y="190.3">&quot;,</text>
<text x="171.5" y="188.7">Vol: 1.53 ft³</text>
<text x="34.6" y="195">decimal dimensions accurate to .0001</text>
</g>
<g font-size="2.6">
<text x="116.4" y="156.4">DRAWN</text>
<text x="116.4" y="165.6">FINISH</text>
<text x="116.4" y="172.8">STONE</text>
<text x="171.5" y="173.4">MIN BOUNDING BOX</text>
<text x="205.4" y="173.4">PACKAGING NOTES:</text>
<text x="116.4" y="179.9">KEY</text>
<text x="205.4" y="184.8">PROJECT NAME</text>
<text x="263.1" y="184.8">REV</text>
<text x="116.4" y="187.1">QTY</text>
<text x="116.4" y="194.2">TOLERANCE</text>
<text x="171.5" y="192.4">SCALE</text>
<text x="194.5" y="192.4">DWG FILE</text>
<text x="244.1" y="196.6">SHEET</text>
<text x="257.4" y="196.6">OF</text>
</g>
<g font-size="2.3">
<text x="25.6" y="58">1</text>
<text x="27.2" y="59.6">2</text>
<text x="25.3" y="116.9">5</text>
<text x="26.9" y="118.7">8</text>
<text x="176.4" y="164.8">820 WILLOW STREET</text>
<text x="176.4" y="167.6">MANKATO, MN 56001</text>
<text x="180.3" y="170.3">507-508-0684</text>
<text x="89.4" y="189.1">1</text>
<text x="91" y="190.8">16</text>
</g>
</svg>
